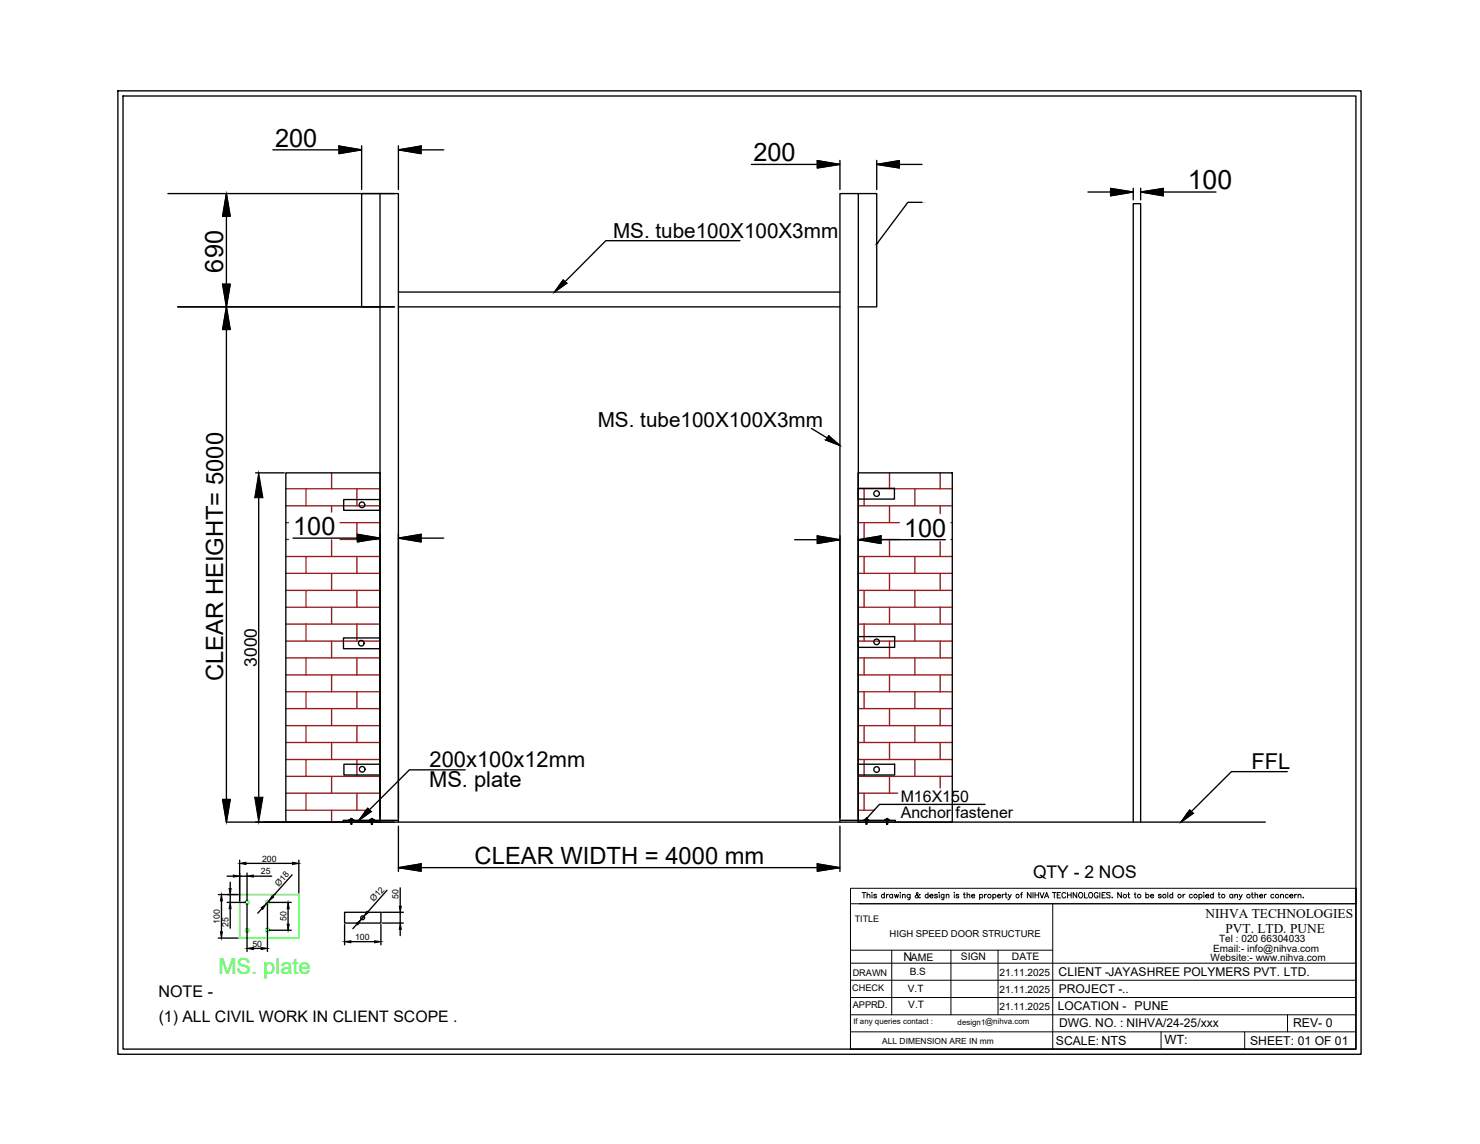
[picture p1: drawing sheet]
<svg xmlns="http://www.w3.org/2000/svg" width="279mm" height="216mm" viewBox="0 0 279 216" stroke-linecap="round" stroke-linejoin="round" font-family="sans-serif">
<!-- layer: 0 -->
<g fill="none" stroke="#000" stroke-width=".25">
<path d="M22.3 17.1h234.6v181.9h-234.6zM23.2 18.1h232.8v179.9h-232.8zM31.7 36.5h43.5v118.7M42.7 36.5l.8 4.3h-1.5zM51.5 28.3h12.5M64 27.6l4.3 .7-4.3 .7zM68.3 27.5v8.3M75.2 28.3l4.3-.7v1.4zM75.2 27.5v8.3M79.5 28.3h4.3M141.8 31h12.5M154.3 30.3l4.3 .7-4.3 .7z"/>
<path d="M158.6 30.3v5.5M162 36.5h3.5v21.4h-3.5M165.5 31l4.3-.7v1.4zM165.5 30.3v5.5M169.8 31h4.3M174.1 38.2h-2.7l-5.8 7.7M205.4 36.2h4.3M209.7 35.6l4.2 .6-4.2 .8zM213.9 35.5v2.2M215.3 36.2l4.3-.6v1.4zM215.3 35.5v2.2M219.6 36.2h10"/>
<path d="M33.6 57.9h40.9M42 53.6h1.5l-.8 4.3zM42.7 57.9l.8 4.3h-1.5zM42.7 40.8v12.8M71.7 57.9h-3.4v-21.4h3.4v118.3M75.2 57.9h83.4M75.2 55.1h83.4M106.3 52.8l.7 .7-2.3 1.6zM139.7 45.4h-25.3l-7.7 7.8M165.6 45.9h.1M42.7 62.2v88.7M48.2 89.2h5.5"/>
<path d="M48.8 93.9v56.6M54 89.2h17.7v66h-17.7zM64.9 94.3h6.8v2h-6.8zM153.2 80.9l3 1.8M156.4 82.3l2.2 1.8-2.7-1zM162 89.2h17.8v66h-17.8zM162 92.2h6.9v2h-6.9zM55.3 101.6h12.2M67.5 100.8l4.2 .8-4.2 .7zM75.2 101.6l4.3-.8v1.5zM79.5 101.6h4.3M150 101.9h4.3"/>
<path d="M154.3 101.1l4.3 .8-4.3 .7zM158.6 101.1v53.3M162 101.9l4.3-.8v1.5zM162 101.1v53M166.3 101.9h12.2M64.8 120.4h6.9v2h-6.9zM162 120.1h6.9v2.1h-6.9zM42 150.9h1.5l-.8 4.3zM42.7 155.2h196.2M64.9 144.2h6.9v2.1h-6.9zM65.9 154.7h.8M66.1 154.6l.1-.1 .3 .1-.1 .9h-.2v-.8z"/>
<path d="M66.1 154.7h-.2v.1M66.5 154.7h.2v.1M69.4 152.5l.6 .7-2.2 1.6zM69.8 154.7h.8M70 154.7h-.2v.1M70.1 154.5l.3 .1-.1 .1v.8h-.2zM70.4 154.7h.2v.1M75.2 154.8h-10.4v.4M75.2 155.9v8.6M87.8 145.3h-10.5l-7.5 7.5M158.6 154.8h10.4v.4M158.6 155.9v8.6"/>
<path d="M162 154.8v-118.3h-3.4v118.7M162 144.2h6.9v2.1h-6.9zM163.1 154.7h.9M163.4 154.6l.1-.1 .3 .1-.1 .9h-.2v-.8zM163.4 154.7h-.3v.1M163.6 154.4v.1zM163.8 154.7h.2v.1M167 154.7h.9M167.2 154.6l.2-.1 .3 .1-.1 .9h-.2v-.8zM167.2 154.7h-.2v.1M167.7 154.7h.2v.1M186 151.8h-20l-2.4 2.6"/>
<path d="M213.9 155.2v-116.8h1.4v116.8M224.6 152.9l.6 .6-2.2 1.7zM243 145.6h-10.5l-7.6 7.6M41.2 177h3.7M41.2 168.8h3.7M41.8 170v5.9M42.9 170.3h3.4M42.9 165.4h1.2M43.5 166.5v1.2M43.5 168.8v1.5M43.5 171.5v3.7M45.2 162.3v7.7"/>
<path d="M45.2 165.4h1.4M46.4 162.9h8.8M46.6 164.8v5.2M46.6 170.6v9M47.8 179h1.5M47.8 165.4h3.5M49.5 171.5l-.8 .8M50.5 170.6v9M50.7 170.1l-.5 .5M50.8 170.3h4.2M50.8 175.6h4.2M54.4 171.5v2.9"/>
<path d="M55.1 165.1l-3.6 4.1M56.4 162.3v6.2M65.1 172.2h6.8v2h-6.8zM65.1 174.5v3.8M66.2 177.7h4.5M67.4 174.4l-.8 .9M68.7 173l-.5 .5M71.9 174.5v3.8M72.2 174.2h3.9M72.2 172.2h3.9M73.1 168l-3.6 4.1M75.2 163.7l4.3-.7v1.4z"/>
<path d="M75.6 167.6v3.4M75.6 172.2v2M75.6 175.4v1.2M79.5 163.7h74.8M154.3 163l4.3 .7-4.3 .7zM256 167.6v30.4h-95.4"/>
<circle cx="68.3" cy="95.3" r=".53"/>
<circle cx="165.5" cy="93.2" r=".53"/>
<circle cx="68.2" cy="121.4" r=".53"/>
<circle cx="165.5" cy="121.1" r=".53"/>
<circle cx="68.4" cy="145.2" r=".53"/>
<circle cx="165.5" cy="145.2" r=".53"/>
<circle cx="68.5" cy="173.2" r=".36"/>
</g>
<g fill="none" stroke="#000" stroke-width=".19">
<path d="M160.6 167.6h95.4v3h-95.4zM160.6 170.6v27.4M160.6 179.3h38.1M162.2 170.6h36.5M162.8 168.4h.6M163.1 168.4v1.1M163.7 169l.2-.2h.3v.7M163.7 168.4v1.1M164.6 168.5h.1M164.6 168.8v.7M165.5 168.9l-.2-.1-.3 .1 .4 .3v.2l-.3 .1-.1-.2M166.9 168.9a.31 .31 0 0 0-.4 0 .31 .31 0 0 0 0 .4 .31 .31 0 0 0 .4 0"/>
<path d="M166.9 168.4v1.1M167.4 168.8v.7M167.8 168.8h-.3l-.1 .3M168.3 179.3v12.2M168.5 168.9a.33 .33 0 0 0-.5 0 .33 .33 0 0 0 0 .4 .33 .33 0 0 0 .5 0M168.5 168.8v.7M168.9 168.8l.2 .7 .1-.7 .2 .7 .2-.7M170 168.4v.1zM170 168.8v.7M170.4 169l.2-.2h.2l.1 .7M170.4 168.8v.7M171.8 168.8v.9l-.4 .1"/>
<path d="M171.8 168.9a.33 .33 0 0 0-.5 0 .33 .33 0 0 0 0 .4 .33 .33 0 0 0 .5 0M173.7 168.9l-.1-.1a.71 .71 0 0 1-.7 .6l-.2-.2 .6-.4-.1-.4-.2 .2v.2l.5 .6 .2 .1v-.2M175.2 168.9a.31 .31 0 0 0-.4 0 .31 .31 0 0 0 0 .4 .31 .31 0 0 0 .4 0M175.2 168.4v1.1M175.5 169.1h.6v-.1a.32 .32 0 0 0-.4-.1 .32 .32 0 0 0 0 .5 .32 .32 0 0 0 .4-.1M177 168.9l-.2-.1-.4 .1 .6 .3-.1 .2h-.4l-.1-.1M177.2 168.5h.2zM177.3 168.8v.7M178.2 168.8v.9l-.2 .1h-.2M178.2 168.9a.31 .31 0 0 0-.4 0 .31 .31 0 0 0 0 .4 .31 .31 0 0 0 .4 0M178.6 169l.2-.2h.3v.7M178.6 168.8v.7"/>
<path d="M179.5 179.3v12.2M180.1 168.5h.1M180.2 168.8v.7M181 168.9l-.2-.1-.3 .1 .5 .3v.2l-.3 .1-.2-.2M181.9 168.8h.3M182 168.4l.1 1 .2 .1M182.6 169l.2-.2h.2l.1 .7M182.6 168.4v1.1M183.4 169.1h.6a.3 .3 0 0 0-.3-.3 .3 .3 0 0 0-.3 .3l.3 .4 .3-.2M184.9 168.9a.33 .33 0 0 1 .5 0 .33 .33 0 0 1 0 .4 .33 .33 0 0 1-.5 0M184.9 168.8v1M185.9 168.8v.7"/>
<path d="M186.3 168.8l-.4 .1v.2M187.4 168.9a.34 .34 0 0 1 .5 0 .34 .34 0 0 1 .1 .4 .34 .34 0 0 1-.5 .1l-.1-.1M187.4 168.8v1M188.3 169.1h.6l-.1-.2a.31 .31 0 0 0-.4 0 .31 .31 0 0 0 0 .4 .31 .31 0 0 0 .5 0M188.4 179.3v12.2M189.2 168.8v.7M189.6 168.8l-.3 .1-.1 .2M189.8 168.8h.3M189.9 168.4v1l.2 .1M190.4 168.8l.2 .7 .3-.7M190.6 169.5l-.3 .3M192.6 168.8h.4"/>
<path d="M193 168.4l-.2 .2v.9M194.6 168.4v1.1l-.6-1.1v1.1M195 168.4v1.1M195.4 168.4v1.1M195.4 168.9h.7M196.1 168.4v1.1M196.3 168.4l.4 1.1 .4-1.1M197.2 169.5l.4-1.1 .4 1.1M197.3 169.1h.5M198.7 168.4h.7M199 168.4v1.1M199.6 168.9h.4"/>
<path d="M200.2 168.4h-.6v1.1h.6M201.2 168.7a.38 .38 0 0 0-.4-.3 .38 .38 0 0 0-.3 .4v.3a.37 .37 0 0 0 .3 .4 .37 .37 0 0 0 .4-.3M201.5 168.9h.7M201.5 168.4v1.1M202.2 168.4v1.1M203.3 168.4v1.1l-.7-1.1v1.1M203.7 168.6l.1-.1a.48 .48 0 0 1 .6 .5 .48 .48 0 0 1-.6 .4l-.2-.3zM204.8 168.4v1.1h.5M205.6 168.6l.2-.2a.49 .49 0 0 1 .5 .6 .49 .49 0 0 1-.6 .4l-.2-.3zM207.3 168.7a.38 .38 0 0 0-.4-.3 .38 .38 0 0 0-.3 .4v.3a.36 .36 0 0 0 .3 .4 .36 .36 0 0 0 .4-.4h-.2M207.6 168.4v1.1M208.1 168.9h.3"/>
<path d="M208.7 168.4h-.6v1.1h.6M209.6 168.6l-.2-.2-.5 .2v.2l.6 .2v.4l-.3 .1-.3-.2M210 169.3v.2zM211.7 168.4v1.1l-.7-1.1v1.1M212.9 168.8h.4M213 168.4l.1 1 .2 .1M214.1 168.8h.3M214.3 168.4v.8l.2 .3M216.3 168.9a.33 .33 0 0 1 .5 0 .33 .33 0 0 1 0 .4 .33 .33 0 0 1-.5 0M216.3 168.4v1.1M217.2 169.1h.6a.3 .3 0 0 0-.3-.3 .3 .3 0 0 0-.3 .3l.1 .3 .3 .1 .2-.2M219.2 168.9l-.2-.1-.3 .1 .5 .3-.1 .2h-.4v-.1"/>
<path d="M220.5 168.4v1.1M221.4 168.9a.34 .34 0 0 0-.5 0 .34 .34 0 0 0 0 .4 .34 .34 0 0 0 .4 .1l.1-.1M221.4 168.4v1.1M223.3 168.8v.7M223.7 168.8h-.2l-.2 .3M225.1 168.9a.33 .33 0 0 0-.5 0 .33 .33 0 0 0 0 .4 .33 .33 0 0 0 .5 0M226.3 168.9a.33 .33 0 0 1 .5 0 .33 .33 0 0 1 0 .4 .33 .33 0 0 1-.5 0M226.3 168.8v1M227.2 168.5h.1M227.3 168.8v.7M227.6 169.1h.6a.3 .3 0 0 0-.3-.3 .3 .3 0 0 0-.3 .3l.3 .4 .3-.2M229.1 168.9a.31 .31 0 0 0-.5 0 .31 .31 0 0 0 0 .4 .31 .31 0 0 0 .5 0"/>
<path d="M229.1 168.4v1.1M230 168.8h.3M230.1 168.4l.1 1 .2 .1M232.7 168.9a.33 .33 0 0 0-.4 0 .33 .33 0 0 0 0 .4 .33 .33 0 0 0 .4 0M232.7 168.8v.7M233.1 169l.3-.2h.2v.7M233.1 168.8v.7M233.9 168.8l.3 .7 .3-.7M234.2 169.5l-.3 .3M236.2 168.8h.4M236.4 168.4v1l.2 .1M236.9 169l.3-.2h.2v.7"/>
<path d="M236.9 168.4v1.1M237.8 169.1h.6l-.1-.2a.31 .31 0 0 0-.4 0 .31 .31 0 0 0 0 .4 .31 .31 0 0 0 .5 0M238.7 168.8v.7M239.1 168.8l-.4 .1v.2M240.5 168.9a.34 .34 0 0 0-.5 0 .34 .34 0 0 0-.1 .4 .34 .34 0 0 0 .5 .1l.1-.1M241.8 169l.2-.2h.2l.1 .7M241.8 168.8v.7M243.2 168.9a.31 .31 0 0 0-.5 0 .31 .31 0 0 0 0 .4 .31 .31 0 0 0 .5 0M243.5 169.1h.6a.3 .3 0 0 0-.3-.3 .3 .3 0 0 0-.3 .3l.2 .4 .4-.2M244.4 168.8v.7M244.8 168.8h-.3l-.1 .3M245.1 169l.2-.2h.2l.1 .7"/>
<path d="M245.1 168.8v.7M246 169.3v.2zM256 170.6h-57.3v27.4M160.6 191.5h95.4M160.6 188.3h95.4M160.6 185h95.4M160.6 181.8h95.4M160.6 194.7h95.4M219.2 194.7v3.3M235 194.7v3.3M243.1 191.5v3.2"/>
<circle cx="186.8" cy="169.1" r=".33"/>
<circle cx="192.1" cy="169.1" r=".32"/>
<circle cx="212.4" cy="169.1" r=".33"/>
<circle cx="215.1" cy="169.1" r=".33"/>
<circle cx="219.8" cy="169.1" r=".32"/>
<circle cx="222.7" cy="169.1" r=".32"/>
<circle cx="225.7" cy="169.1" r=".32"/>
<circle cx="230.9" cy="169.1" r=".32"/>
<circle cx="235.7" cy="169.1" r=".33"/>
<circle cx="241.1" cy="169.1" r=".33"/>
</g>
<g fill="none" stroke="#991b1e" stroke-width=".25">
<path d="M54 92.2h17.7M54 95.5h17.7M54 98.6h.5M57.8 92.2v3.3M62.6 89.2v3M62.6 95.5v1.1M64.2 98.6h7.5M67.4 92.2v3.3M67.4 98.6v3.2M162 92.2h17.8M162 95.5h17.8M162 98.6h7.8"/>
<path d="M163.1 92.2v3.3M163.1 98.6v3.1M167.9 89.2v3M167.9 95.5v3.1M172.7 92.2v3.3M177.5 89.2v3M177.5 95.5v1.4M179.5 98.6h.3M54 101.8h.5M54 105h17.7M54 108.2h17.7M54 111.4h17.7"/>
<path d="M54 114.6h17.7M54 117.8h17.7M57.8 105v3.2M57.8 111.4v3.2M57.8 117.8v3.2M62.6 101.9v3.1M62.6 108.2v3.2M62.6 114.6v3.2M64.2 101.8h3.3M67.4 105v3.2M67.4 111.4v3.2M67.4 117.8v3.2"/>
<path d="M70.1 101.8h1.6M162 101.8h.1M162 105h17.8M162 108.2h17.8M162 111.4h17.8M162 114.6h17.8M162 117.8h17.8M163.1 105v3.2M163.1 111.4v3.2M163.1 117.8v3.2M166.3 101.8h3.5M167.9 101.8v3.2"/>
<path d="M167.9 108.2v3.2M167.9 114.6v3.2M172.7 105v3.2M172.7 111.4v3.2M172.7 117.8v3.2M177.5 102.2v2.8M177.5 108.2v3.2M177.5 114.6v3.2M179.5 101.8h.3M54 121h17.7M54 124.2h17.7M54 127.4h17.7"/>
<path d="M54 130.6h17.7M54 133.7h17.7M54 136.9h17.7M57.8 124.2v3.2M57.8 130.6v3.1M57.8 136.9v3.2M62.6 121v3.2M62.6 127.4v3.2M62.6 133.7v3.2M67.4 124.2v3.2M67.4 130.6v3.1M67.4 136.9v3.2"/>
<path d="M162 121h17.8M162 124.2h17.8M162 127.4h17.8M162 130.6h17.8M162 133.7h17.8M162 136.9h17.8M163.1 124.2v3.2M163.1 130.6v3.1M163.1 136.9v3.2M167.9 121v3.2M167.9 127.4v3.2M167.9 133.7v3.2"/>
<path d="M172.7 124.2v3.2M172.7 130.6v3.1M172.7 136.9v3.2M177.5 121v3.2M177.5 127.4v3.2M177.5 133.7v3.2M54 140.1h17.7M54 143.3h17.7M54 146.5h17.7M54 149.7h17.7M54 152.9h15.2M57.8 143.3v3.2"/>
<path d="M57.8 149.7v3.2M62.6 140.1v3.2M62.6 146.5v3.2M62.6 152.9v2.3M67.4 143.3v3.2M67.4 149.7v3.2M162 140.1h17.8M162 143.3h17.8M162 146.5h17.8M162 149.7h7.5M162 152.9h3M163.1 143.3v3.2"/>
<path d="M163.1 149.7v3.2M167.9 140.1v3.2M167.9 146.5v3.2M172.7 143.3v3.2M177.5 140.1v3.2M177.5 146.5v2.2"/>
</g>
<g fill="#000" stroke="#000" stroke-width=".19">
<path d="M42.7 36.5l.8 4.3h-1.5zM42 53.6h1.5l-.8 4.3zM42.7 57.9l.8 4.3h-1.5zM48.8 89.2l.8 4.7h-1.5zM42 150.9h1.5l-.8 4.3zM48.1 150.5h1.5l-.8 4.7zM41.6 175.9h.4l-.2 1.1zM41.8 168.8l.2 1.2h-.4zM43.3 167.7h.3l-.1 1.1zM43.5 170.3l.1 1.2h-.3zM44.1 165.1l1.1 .3-1.1 .1zM45.2 162.9l1.2-.2v.5z"/>
<path d="M46.6 179l1.2-.2v.4zM46.6 165.4l1.2-.3v.4zM49.3 178.8l1.2 .2-1.2 .2zM49.3 171.3l.9-.7-.6 1zM51.4 169l.3 .3-1 .8zM54.4 170.3l.2 1.2h-.4zM54.2 174.4h.4l-.2 1.2zM55.2 162.7l1.2 .2-1.2 .3zM65.1 177.7l1.1-.2v.4zM67.3 174.3l.9-.8-.7 1zM69.3 172l.3 .2-.9 .8zM70.7 177.5l1.2 .2-1.2 .2z"/>
<path d="M75.6 174.2l.2 1.2h-.4zM75.4 171h.4l-.2 1.2z"/>
<path d="M64 27.6l4.3 .7h-4.3zM64 28.3v.7l4.3-.7z"/>
<path d="M75.2 28.3l4.3-.7v.7zM75.2 28.3l4.3 .7v-.7z"/>
<path d="M154.3 30.3l4.3 .7h-4.3zM154.3 31v.7l4.3-.7z"/>
<path d="M165.5 31l4.3-.7v.7zM165.5 31l4.3 .7v-.7z"/>
<path d="M209.7 35.6l4.2 .6h-4.2zM209.7 36.2v.8l4.2-.8z"/>
<path d="M215.3 36.2l4.3-.6v.6zM215.3 36.2l4.3 .8v-.8z"/>
<path d="M106.3 52.8l.7 .7h-1.1zM105.9 53.5l-1.2 1.6 2.3-1.6z"/>
<path d="M156.4 82.3l1 .8h-1.5zM155.9 83.1l2.7 1-1.2-1z"/>
<path d="M67.5 100.8l4.2 .8h-4.2zM67.5 101.6v.7l4.2-.7z"/>
<path d="M75.2 101.6l4.3-.8v.8zM75.2 101.6l4.3 .7v-.7z"/>
<path d="M154.3 101.1l4.3 .8h-4.3zM154.3 101.9v.7l4.3-.7z"/>
<path d="M162 101.9l4.3-.8v.8zM162 101.9l4.3 .7v-.7z"/>
<path d="M69.4 152.5l.6 .7h-1.1zM68.9 153.2l-1.1 1.6 2.2-1.6z"/>
<path d="M224.6 152.9l.6 .6h-1.1zM224.1 153.5l-1.1 1.7 2.2-1.7z"/>
<path d="M75.2 163.7l4.3-.7v.7zM75.2 163.7l4.3 .7v-.7z"/>
<path d="M154.3 163l4.3 .7h-4.3zM154.3 163.7v.7l4.3-.7z"/>
</g>
<g fill="none" stroke="#0f0" stroke-width=".25">
<path d="M45.2 168.8h11.2v8.2h-11.2z"/>
<circle cx="46.7" cy="170.3" r=".36"/>
<circle cx="46.7" cy="175.6" r=".36"/>
<circle cx="50.5" cy="175.5" r=".36"/>
<circle cx="50.5" cy="170.3" r=".36"/>
</g>
<text font-size="5" x="224.2" y="35.6">100</text>
<g font-size="4.8">
<text x="51.9" y="27.7">200</text>
<text x="142.2" y="30.4">200</text>
<text x="42.1" y="51.4" transform="rotate(-90 42.1 51.4)">690</text>
<text x="55.4" y="101">100</text>
<text x="170.7" y="101.3">100</text>
</g>
<g font-size="4.5">
<text x="42.1" y="128.6" transform="rotate(-90 42.1 128.6)">CLEAR HEIGHT= 5000</text>
<text x="89.6" y="163.1">CLEAR WIDTH = 4000 mm</text>
</g>
<g font-size="4.1">
<text x="81" y="148.5">MS. plate</text>
<text x="81.1" y="144.7">200x100x12mm</text>
<text x="236.2" y="145.1">FFL</text>
</g>
<text font-size="4.1" fill="#0f0" x="41.2" y="183.9">MS. plate</text>
<g font-size="3.9">
<text x="115.7" y="44.9">MS. tube100X100X3mm</text>
<text x="112.8" y="80.6">MS. tube100X100X3mm</text>
</g>
<g font-size="3.3">
<text x="48.5" y="125.9" transform="rotate(-90 48.5 125.9)">3000</text>
<text x="195" y="165.7">QTY - 2 NOS</text>
</g>
<g font-size="3">
<text x="170" y="151.4">M16X150</text>
<text x="170" y="154.4">Anchor fastener</text>
<text x="29.9" y="188.2">NOTE -</text>
<text x="30" y="193">(1) ALL CIVIL WORK IN CLIENT SCOPE .</text>
</g>
<g font-size="2.5">
<text x="227.6" y="173.2">NIHVA TECHNOLOGIES</text>
<text x="231.4" y="176">PVT. LTD. PUNE</text>
</g>
<text font-size="2.4" x="219.8" y="197.1">WT:</text>
<g font-size="2.3">
<text x="170.6" y="181.3">N</text>
<text x="199.8" y="184.2">CLIENT -JAYASHREE POLYMERS PVT. LTD.</text>
<text x="199.7" y="190.7">LOCATION - PUNE</text>
<text x="199.9" y="187.4">PROJECT -..</text>
<text x="199.3" y="197.1">SCALE:NTS</text>
<text x="199.9" y="193.9">DWG. NO. : NIHVA/24-25/xxx</text>
<text x="236" y="197.1">SHEET: 01 OF 01</text>
<text x="244.1" y="193.9">REV- 0</text>
</g>
<g font-size="2">
<text x="171.9" y="181.3">AME</text>
<text x="181.4" y="181.1">SIGN</text>
</g>
<g font-size="1.9">
<text x="229.1" y="179.7">Email:- info@nihva.com</text>
<text x="230.2" y="177.8">Tel : 020 66304033</text>
<text x="171.7" y="184.1">B.S</text>
<text x="188.7" y="184.1">21.11.2025</text>
<text x="191" y="181.1">DATE</text>
<text x="228.5" y="181.4">Website:- www.nihva.com</text>
<text x="171.4" y="187.2">V.T</text>
<text x="171.5" y="190.2">V.T</text>
<text x="188.7" y="187.3">21.11.2025</text>
<text x="188.7" y="190.6">21.11.2025</text>
</g>
<text font-size="1.8" x="167.9" y="176.8">HIGH SPEED DOOR STRUCTURE</text>
<g font-size="1.7">
<text x="161.4" y="173.9">TITLE</text>
<text x="161" y="184.1">DRAWN</text>
<text x="160.9" y="186.9">CHECK</text>
<text x="161" y="190.2">APPRD.</text>
</g>
<g font-size="1.6">
<text x="49.3" y="165">25</text>
<text x="49.5" y="162.6">200</text>
<text x="52.6" y="167.4" transform="rotate(-48 52.6 167.4)">Ø18</text>
<text x="54.1" y="173.9" transform="rotate(-90 54.1 173.9)">50</text>
<text x="70.6" y="170.3" transform="rotate(-48 70.6 170.3)">Ø12</text>
<text x="75.3" y="169.6" transform="rotate(-90 75.3 169.6)">50</text>
<text x="41.5" y="174.4" transform="rotate(-90 41.5 174.4)">100</text>
<text x="43.1" y="174.9" transform="rotate(-90 43.1 174.9)">25</text>
<text x="47.7" y="178.7">50</text>
<text x="67" y="177.4">100</text>
<text x="166.6" y="196.9">ALL DIMENSION ARE IN mm</text>
</g>
<g font-size="1.5">
<text x="161.1" y="193.3">If any queries contact :</text>
<text x="180.8" y="193.4">design1@nihva.com</text>
</g>
</svg>
